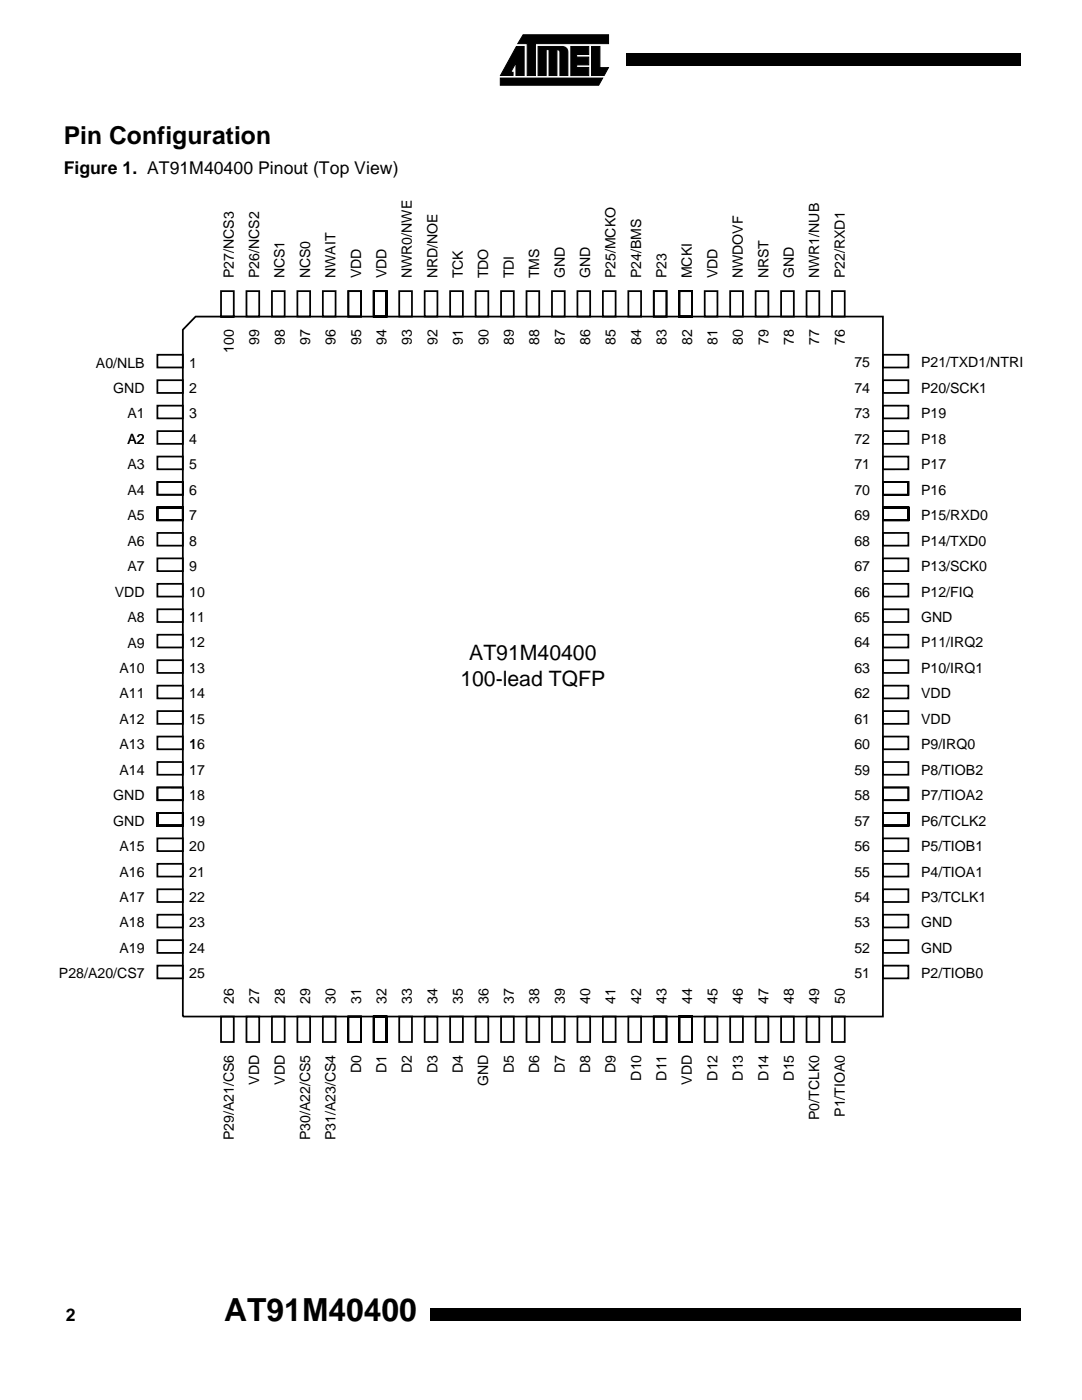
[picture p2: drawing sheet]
<svg xmlns="http://www.w3.org/2000/svg" width="216mm" height="279mm" viewBox="0 0 216 279" stroke-linecap="round" stroke-linejoin="round" font-family="sans-serif">
<path d="M124.9 10.7h1.3v2.5h-1.3zM126.2 10.7h76.2v2.5h-76.2zM202.4 10.7h1.2v2.5h-1.2zM85.8 261h1.3v2.5h-1.3zM87.1 261h115.4v2.5h-115.4zM202.5 261h1.2v2.5h-1.2z" fill="#000"/>
<g fill="#fff">
<path d="M98.5 6.1h24.3v11.8h-24.3z"/>
<path d="M99.5 6.8h22.2v10.3h-22.2z"/>
</g>
<path d="M99.8 15.6h20.5l-.8 1.4h-19.7zM103 9.3h1.6v5.8h-1.6v-2.6l-1.1 1.9h.5v.7h-2.5zM104.4 6.9h17v1.8h-14.6v6.4h-1.6v-6.4h-1.9zM107.4 9.3h4.7a1.08 1.08 0 0 1 1.2 1.1v4.7h-1.6v-4.7a.54 .54 0 0 0-.6-.5v5.2h-1.5v-5.2h-.6v5.2h-1.6zM113.9 9.3h3.6v1.6h-2.4v.5h2.4v1.6h-2.4v.5h2.4v1.6h-3.6zM118 9.3h1.7v4.2h1.7l-.8 1.6h-2.6z" fill="#000" stroke="#000" stroke-width=".2"/>
<path d="M11.5 39.8h193v188h-193z" fill="#fff"/>
<g fill="none" stroke="#000" stroke-width=".35">
<path d="M44.1 58.1h2.5v5.1h-2.5zM49.2 58.1h2.5v5.1h-2.5zM54.3 58.1h2.5v5.1h-2.5zM59.3 58.1h2.6v5.1h-2.6zM64.4 58.1h2.6v5.1h-2.6zM69.5 58.1h2.5v5.1h-2.5zM74.6 58.1h2.5v5.1h-2.5zM79.7 58.1h2.5v5.1h-2.5zM84.7 58.1h2.6v5.1h-2.6zM89.8 58.1h2.6v5.1h-2.6zM94.9 58.1h2.5v5.1h-2.5zM100 58.1h2.5v5.1h-2.5z"/>
<path d="M105.1 58.1h2.5v5.1h-2.5zM110.1 58.1h2.6v5.1h-2.6zM115.2 58.1h2.6v5.1h-2.6zM120.3 58.1h2.5v5.1h-2.5zM125.4 58.1h2.5v5.1h-2.5zM130.5 58.1h2.5v5.1h-2.5zM135.5 58.1h2.6v5.1h-2.6zM140.6 58.1h2.6v5.1h-2.6zM145.7 58.1h2.5v5.1h-2.5zM150.8 58.1h2.5v5.1h-2.5zM155.9 58.1h2.5v5.1h-2.5zM160.9 58.1h2.6v5.1h-2.6z"/>
<path d="M166 58.1h2.6v5.1h-2.6zM31.4 70.8h5.1v2.5h-5.1zM31.4 75.9h5.1v2.5h-5.1zM39 63.2h137.2v139.7h-139.7v-137.1zM176.2 70.8h5.1v2.5h-5.1zM176.2 75.9h5.1v2.5h-5.1zM31.4 81h5.1v2.5h-5.1zM31.4 86h5.1v2.6h-5.1zM31.4 91.1h5.1v2.6h-5.1zM31.4 96.2h5.1v2.5h-5.1zM176.2 81h5.1v2.5h-5.1zM176.2 86h5.1v2.6h-5.1z"/>
<path d="M176.2 91.1h5.1v2.6h-5.1zM176.2 96.2h5.1v2.5h-5.1zM31.4 101.3h5.1v2.5h-5.1zM31.4 106.4h5.1v2.5h-5.1zM31.4 111.4h5.1v2.6h-5.1zM31.4 116.5h5.1v2.6h-5.1zM176.2 101.3h5.1v2.5h-5.1zM176.2 106.4h5.1v2.5h-5.1zM176.2 111.4h5.1v2.6h-5.1zM176.2 116.5h5.1v2.6h-5.1zM31.4 121.6h5.1v2.5h-5.1zM31.4 126.7h5.1v2.5h-5.1z"/>
<path d="M31.4 131.8h5.1v2.5h-5.1zM31.4 136.8h5.1v2.6h-5.1zM176.2 121.6h5.1v2.5h-5.1zM176.2 126.7h5.1v2.5h-5.1zM176.2 131.8h5.1v2.5h-5.1zM176.2 136.8h5.1v2.6h-5.1zM31.4 141.9h5.1v2.6h-5.1zM31.4 147h5.1v2.5h-5.1zM31.4 152.1h5.1v2.5h-5.1zM31.4 157.2h5.1v2.5h-5.1zM176.2 141.9h5.1v2.6h-5.1zM176.2 147h5.1v2.5h-5.1z"/>
<path d="M176.2 152.1h5.1v2.5h-5.1zM176.2 157.2h5.1v2.5h-5.1zM31.4 162.2h5.1v2.6h-5.1zM31.4 167.3h5.1v2.6h-5.1zM31.4 172.4h5.1v2.5h-5.1zM31.4 177.5h5.1v2.5h-5.1zM176.2 162.2h5.1v2.6h-5.1zM176.2 167.3h5.1v2.6h-5.1zM176.2 172.4h5.1v2.5h-5.1zM176.2 177.5h5.1v2.5h-5.1zM31.4 182.6h5.1v2.5h-5.1zM31.4 187.6h5.1v2.6h-5.1z"/>
<path d="M31.4 192.7h5.1v2.6h-5.1zM176.2 182.6h5.1v2.5h-5.1zM176.2 187.6h5.1v2.6h-5.1zM176.2 192.7h5.1v2.6h-5.1zM44.1 202.9h2.5v5.1h-2.5zM49.2 202.9h2.5v5.1h-2.5zM54.3 202.9h2.5v5.1h-2.5zM59.3 202.9h2.6v5.1h-2.6zM64.4 202.9h2.6v5.1h-2.6zM69.5 202.9h2.5v5.1h-2.5zM74.6 202.9h2.5v5.1h-2.5zM79.7 202.9h2.5v5.1h-2.5z"/>
<path d="M84.7 202.9h2.6v5.1h-2.6zM89.8 202.9h2.6v5.1h-2.6zM94.9 202.9h2.5v5.1h-2.5zM100 202.9h2.5v5.1h-2.5zM105.1 202.9h2.5v5.1h-2.5zM110.1 202.9h2.6v5.1h-2.6zM115.2 202.9h2.6v5.1h-2.6zM120.3 202.9h2.5v5.1h-2.5zM125.4 202.9h2.5v5.1h-2.5zM130.5 202.9h2.5v5.1h-2.5zM135.5 202.9h2.6v5.1h-2.6zM140.6 202.9h2.6v5.1h-2.6z"/>
<path d="M145.7 202.9h2.5v5.1h-2.5zM150.8 202.9h2.5v5.1h-2.5zM155.9 202.9h2.5v5.1h-2.5zM160.9 202.9h2.6v5.1h-2.6zM166 202.9h2.6v5.1h-2.6z"/>
</g>
<text font-size="6.3" x="44.8" y="263.6">AT91M40400</text>
<text font-size="4.9" x="12.7" y="28.7">Pin Configuration</text>
<g font-size="4.2">
<text x="93.6" y="131.8">AT91M40400</text>
<text x="91.9" y="136.9">100-lead TQFP</text>
</g>
<g font-size="3.5">
<text x="12.7" y="34.8">Figure 1. AT91M40400 Pinout (Top View)</text>
<text x="13.1" y="263.7">2</text>
</g>
<g font-size="2.8">
<text x="46.6" y="55.6" transform="rotate(-90 46.6 55.6)">P27/NCS3</text>
<text x="51.7" y="55.6" transform="rotate(-90 51.7 55.6)">P26/NCS2</text>
<text x="56.8" y="55.6" transform="rotate(-90 56.8 55.6)">NCS1</text>
<text x="61.9" y="55.6" transform="rotate(-90 61.9 55.6)">NCS0</text>
<text x="67" y="55.6" transform="rotate(-90 67 55.6)">NWAIT</text>
<text x="72" y="55.6" transform="rotate(-90 72 55.6)">VDD</text>
<text x="77.1" y="55.6" transform="rotate(-90 77.1 55.6)">VDD</text>
<text x="82.2" y="55.6" transform="rotate(-90 82.2 55.6)">NWR0/NWE</text>
<text x="87.3" y="55.6" transform="rotate(-90 87.3 55.6)">NRD/NOE</text>
<text x="92.4" y="55.6" transform="rotate(-90 92.4 55.6)">TCK</text>
<text x="97.4" y="55.6" transform="rotate(-90 97.4 55.6)">TDO</text>
<text x="102.5" y="55.6" transform="rotate(-90 102.5 55.6)">TDI</text>
<text x="107.6" y="55.6" transform="rotate(-90 107.6 55.6)">TMS</text>
<text x="112.7" y="55.6" transform="rotate(-90 112.7 55.6)">GND</text>
<text x="117.8" y="55.6" transform="rotate(-90 117.8 55.6)">GND</text>
<text x="122.8" y="55.6" transform="rotate(-90 122.8 55.6)">P25/MCKO</text>
<text x="127.9" y="55.6" transform="rotate(-90 127.9 55.6)">P24/BMS</text>
<text x="133" y="55.6" transform="rotate(-90 133 55.6)">P23</text>
<text x="138.1" y="55.6" transform="rotate(-90 138.1 55.6)">MCKI</text>
<text x="143.2" y="55.6" transform="rotate(-90 143.2 55.6)">VDD</text>
<text x="148.2" y="55.6" transform="rotate(-90 148.2 55.6)">NWDOVF</text>
<text x="153.3" y="55.6" transform="rotate(-90 153.3 55.6)">NRST</text>
<text x="158.4" y="55.6" transform="rotate(-90 158.4 55.6)">GND</text>
<text x="163.5" y="55.6" transform="rotate(-90 163.5 55.6)">NWR1/NUB</text>
<text x="168.6" y="55.6" transform="rotate(-90 168.6 55.6)">P22/RXD1</text>
<text x="46.6" y="70.4" transform="rotate(-90 46.6 70.4)">100</text>
<text x="51.7" y="68.9" transform="rotate(-90 51.7 68.9)">99</text>
<text x="56.8" y="68.9" transform="rotate(-90 56.8 68.9)">98</text>
<text x="61.9" y="68.9" transform="rotate(-90 61.9 68.9)">97</text>
<text x="67" y="68.9" transform="rotate(-90 67 68.9)">96</text>
<text x="72" y="68.9" transform="rotate(-90 72 68.9)">95</text>
<text x="77.1" y="68.9" transform="rotate(-90 77.1 68.9)">94</text>
<text x="82.2" y="68.9" transform="rotate(-90 82.2 68.9)">93</text>
<text x="87.3" y="68.9" transform="rotate(-90 87.3 68.9)">92</text>
<text x="92.4" y="68.9" transform="rotate(-90 92.4 68.9)">91</text>
<text x="97.4" y="68.9" transform="rotate(-90 97.4 68.9)">90</text>
<text x="102.5" y="68.9" transform="rotate(-90 102.5 68.9)">89</text>
<text x="107.6" y="68.9" transform="rotate(-90 107.6 68.9)">88</text>
<text x="112.7" y="68.9" transform="rotate(-90 112.7 68.9)">87</text>
<text x="117.8" y="68.9" transform="rotate(-90 117.8 68.9)">86</text>
<text x="122.8" y="68.9" transform="rotate(-90 122.8 68.9)">85</text>
<text x="127.9" y="68.9" transform="rotate(-90 127.9 68.9)">84</text>
<text x="133" y="68.9" transform="rotate(-90 133 68.9)">83</text>
<text x="138.1" y="68.9" transform="rotate(-90 138.1 68.9)">82</text>
<text x="143.2" y="68.9" transform="rotate(-90 143.2 68.9)">81</text>
<text x="148.2" y="68.9" transform="rotate(-90 148.2 68.9)">80</text>
<text x="153.3" y="68.9" transform="rotate(-90 153.3 68.9)">79</text>
<text x="158.4" y="68.9" transform="rotate(-90 158.4 68.9)">78</text>
<text x="163.5" y="68.9" transform="rotate(-90 163.5 68.9)">77</text>
<text x="168.6" y="68.9" transform="rotate(-90 168.6 68.9)">76</text>
<text x="19.1" y="73.3">A0/NLB</text>
<text x="37.8" y="73.3">1</text>
<text x="170.5" y="73.3">75</text>
<text x="183.8" y="73.3">P21/TXD1/NTRI</text>
<text x="22.6" y="78.4">GND</text>
<text x="25.4" y="83.5">A1</text>
<text x="37.8" y="78.4">2</text>
<text x="37.8" y="83.5">3</text>
<text x="170.5" y="78.4">74</text>
<text x="170.5" y="83.5">73</text>
<text x="183.8" y="78.4">P20/SCK1</text>
<text x="183.8" y="83.5">P19</text>
<text x="25.4" y="88.6">A2</text>
<text x="37.8" y="88.6">4</text>
<text x="170.5" y="88.6">72</text>
<text x="183.8" y="88.6">P18</text>
<text x="25.4" y="93.7">A3</text>
<text x="37.8" y="93.7">5</text>
<text x="170.5" y="93.7">71</text>
<text x="183.8" y="93.7">P17</text>
<text x="25.4" y="98.7">A4</text>
<text x="37.8" y="98.7">6</text>
<text x="170.5" y="98.7">70</text>
<text x="183.8" y="98.7">P16</text>
<text x="25.4" y="103.8">A5</text>
<text x="37.8" y="103.8">7</text>
<text x="170.5" y="103.8">69</text>
<text x="183.8" y="103.8">P15/RXD0</text>
<text x="25.4" y="108.9">A6</text>
<text x="25.4" y="114">A7</text>
<text x="37.8" y="108.9">8</text>
<text x="37.8" y="114">9</text>
<text x="170.5" y="108.9">68</text>
<text x="170.5" y="114">67</text>
<text x="183.8" y="108.9">P14/TXD0</text>
<text x="183.8" y="114">P13/SCK0</text>
<text x="22.9" y="119.1">VDD</text>
<text x="37.8" y="119.1">10</text>
<text x="170.5" y="119.1">66</text>
<text x="183.8" y="119.1">P12/FIQ</text>
<text x="25.4" y="124.1">A8</text>
<text x="37.8" y="124.1">11</text>
<text x="170.5" y="124.1">65</text>
<text x="183.8" y="124.1">GND</text>
<text x="25.4" y="129.2">A9</text>
<text x="37.8" y="129.2">12</text>
<text x="170.5" y="129.2">64</text>
<text x="183.8" y="129.2">P11/IRQ2</text>
<text x="23.8" y="134.3">A10</text>
<text x="37.8" y="134.3">13</text>
<text x="170.5" y="134.3">63</text>
<text x="183.8" y="134.3">P10/IRQ1</text>
<text x="23.8" y="139.4">A11</text>
<text x="37.8" y="139.4">14</text>
<text x="170.5" y="139.4">62</text>
<text x="183.8" y="139.4">VDD</text>
<text x="23.8" y="144.5">A12</text>
<text x="23.8" y="149.5">A13</text>
<text x="37.8" y="144.5">15</text>
<text x="37.8" y="149.5">16</text>
<text x="170.5" y="144.5">61</text>
<text x="170.5" y="149.5">60</text>
<text x="183.8" y="144.5">VDD</text>
<text x="183.8" y="149.5">P9/IRQ0</text>
<text x="23.8" y="154.6">A14</text>
<text x="37.8" y="154.6">17</text>
<text x="170.5" y="154.6">59</text>
<text x="183.8" y="154.6">P8/TIOB2</text>
<text x="22.6" y="159.7">GND</text>
<text x="37.8" y="159.7">18</text>
<text x="170.5" y="159.7">58</text>
<text x="183.8" y="159.7">P7/TIOA2</text>
<text x="22.6" y="164.8">GND</text>
<text x="37.8" y="164.8">19</text>
<text x="170.5" y="164.8">57</text>
<text x="183.8" y="164.8">P6/TCLK2</text>
<text x="23.8" y="169.9">A15</text>
<text x="37.8" y="169.9">20</text>
<text x="170.5" y="169.9">56</text>
<text x="183.8" y="169.9">P5/TIOB1</text>
<text x="23.8" y="174.9">A16</text>
<text x="37.8" y="174.9">21</text>
<text x="170.5" y="174.9">55</text>
<text x="183.8" y="174.9">P4/TIOA1</text>
<text x="23.8" y="180">A17</text>
<text x="23.8" y="185.1">A18</text>
<text x="37.8" y="180">22</text>
<text x="37.8" y="185.1">23</text>
<text x="170.5" y="180">54</text>
<text x="170.5" y="185.1">53</text>
<text x="183.8" y="180">P3/TCLK1</text>
<text x="183.8" y="185.1">GND</text>
<text x="23.8" y="190.2">A19</text>
<text x="37.8" y="190.2">24</text>
<text x="170.5" y="190.2">52</text>
<text x="183.8" y="190.2">GND</text>
<text x="11.8" y="195.3">P28/A20/CS7</text>
<text x="37.8" y="195.3">25</text>
<text x="170.5" y="195.3">51</text>
<text x="183.8" y="195.3">P2/TIOB0</text>
<text x="46.6" y="200.3" transform="rotate(-90 46.6 200.3)">26</text>
<text x="51.7" y="200.3" transform="rotate(-90 51.7 200.3)">27</text>
<text x="56.8" y="200.3" transform="rotate(-90 56.8 200.3)">28</text>
<text x="61.9" y="200.3" transform="rotate(-90 61.9 200.3)">29</text>
<text x="67" y="200.3" transform="rotate(-90 67 200.3)">30</text>
<text x="72" y="200.3" transform="rotate(-90 72 200.3)">31</text>
<text x="77.1" y="200.3" transform="rotate(-90 77.1 200.3)">32</text>
<text x="82.2" y="200.3" transform="rotate(-90 82.2 200.3)">33</text>
<text x="87.3" y="200.3" transform="rotate(-90 87.3 200.3)">34</text>
<text x="92.4" y="200.3" transform="rotate(-90 92.4 200.3)">35</text>
<text x="97.4" y="200.3" transform="rotate(-90 97.4 200.3)">36</text>
<text x="102.5" y="200.3" transform="rotate(-90 102.5 200.3)">37</text>
<text x="107.6" y="200.3" transform="rotate(-90 107.6 200.3)">38</text>
<text x="112.7" y="200.3" transform="rotate(-90 112.7 200.3)">39</text>
<text x="117.8" y="200.3" transform="rotate(-90 117.8 200.3)">40</text>
<text x="122.8" y="200.3" transform="rotate(-90 122.8 200.3)">41</text>
<text x="127.9" y="200.3" transform="rotate(-90 127.9 200.3)">42</text>
<text x="133" y="200.3" transform="rotate(-90 133 200.3)">43</text>
<text x="138.1" y="200.3" transform="rotate(-90 138.1 200.3)">44</text>
<text x="143.2" y="200.3" transform="rotate(-90 143.2 200.3)">45</text>
<text x="148.2" y="200.3" transform="rotate(-90 148.2 200.3)">46</text>
<text x="153.3" y="200.3" transform="rotate(-90 153.3 200.3)">47</text>
<text x="158.4" y="200.3" transform="rotate(-90 158.4 200.3)">48</text>
<text x="163.5" y="200.3" transform="rotate(-90 163.5 200.3)">49</text>
<text x="168.6" y="200.3" transform="rotate(-90 168.6 200.3)">50</text>
<text x="72" y="214.1" transform="rotate(-90 72 214.1)">D0</text>
<text x="77.1" y="214.1" transform="rotate(-90 77.1 214.1)">D1</text>
<text x="82.2" y="214.1" transform="rotate(-90 82.2 214.1)">D2</text>
<text x="87.3" y="214.1" transform="rotate(-90 87.3 214.1)">D3</text>
<text x="92.4" y="214.1" transform="rotate(-90 92.4 214.1)">D4</text>
<text x="102.5" y="214.1" transform="rotate(-90 102.5 214.1)">D5</text>
<text x="107.6" y="214.1" transform="rotate(-90 107.6 214.1)">D6</text>
<text x="112.7" y="214.1" transform="rotate(-90 112.7 214.1)">D7</text>
<text x="117.8" y="214.1" transform="rotate(-90 117.8 214.1)">D8</text>
<text x="122.8" y="214.1" transform="rotate(-90 122.8 214.1)">D9</text>
<text x="127.9" y="215.7" transform="rotate(-90 127.9 215.7)">D10</text>
<text x="133" y="215.7" transform="rotate(-90 133 215.7)">D11</text>
<text x="143.2" y="215.7" transform="rotate(-90 143.2 215.7)">D12</text>
<text x="148.2" y="215.7" transform="rotate(-90 148.2 215.7)">D13</text>
<text x="153.3" y="215.7" transform="rotate(-90 153.3 215.7)">D14</text>
<text x="158.4" y="215.7" transform="rotate(-90 158.4 215.7)">D15</text>
<text x="51.7" y="216.5" transform="rotate(-90 51.7 216.5)">VDD</text>
<text x="56.8" y="216.5" transform="rotate(-90 56.8 216.5)">VDD</text>
<text x="97.4" y="216.8" transform="rotate(-90 97.4 216.8)">GND</text>
<text x="138.1" y="216.5" transform="rotate(-90 138.1 216.5)">VDD</text>
<text x="46.6" y="227.6" transform="rotate(-90 46.6 227.6)">P29/A21/CS6</text>
<text x="61.9" y="227.6" transform="rotate(-90 61.9 227.6)">P30/A22/CS5</text>
<text x="67" y="227.6" transform="rotate(-90 67 227.6)">P31/A23/CS4</text>
<text x="163.5" y="223.5" transform="rotate(-90 163.5 223.5)">P0/TCLK0</text>
<text x="168.6" y="222.9" transform="rotate(-90 168.6 222.9)">P1/TIOA0</text>
</g>
</svg>
